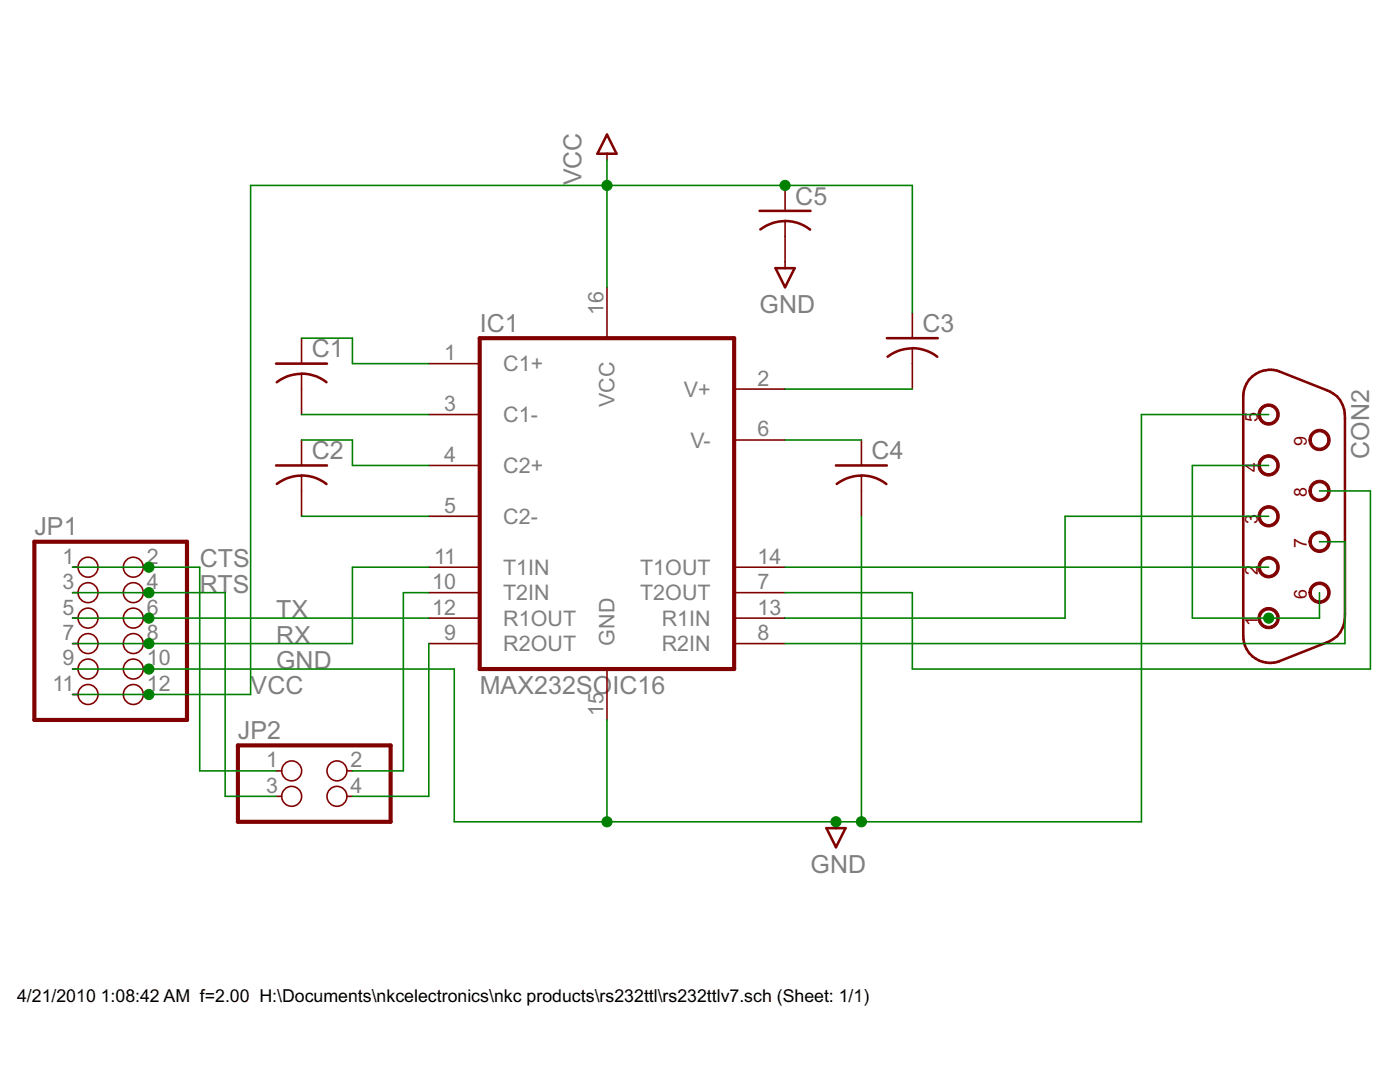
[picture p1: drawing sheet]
<svg xmlns="http://www.w3.org/2000/svg" width="279mm" height="216mm" viewBox="0 0 279 216" stroke-linecap="round" stroke-linejoin="round" font-family="sans-serif">
<g fill="#800000" stroke="#800000" stroke-width=".32">
<path d="M85.6 72.6h10.1z"/>
<path d="M85.6 82.7h10.1z"/>
<path d="M85.6 92.9h10.1z"/>
<path d="M85.6 103h10.1z"/>
<path d="M85.6 113.2h10.1z"/>
<path d="M85.6 118.3h10.1z"/>
<path d="M85.6 123.3h10.1z"/>
<path d="M85.6 128.4h10.1z"/>
<path d="M146.5 77.6h10.2z"/>
<path d="M146.5 87.8h10.2z"/>
<path d="M146.5 113.2h10.2z"/>
<path d="M146.5 118.3h10.2z"/>
<path d="M146.5 123.3h10.2z"/>
<path d="M146.5 128.4h10.2z"/>
<path d="M121.1 133.5v10.2z"/>
<path d="M121.1 57.3v10.2z"/>
<path d="M166.8 164v1.2z"/>
<path d="M121.1 30.7v1.2z"/>
<path d="M156.7 52.2v1.3z"/>
<path d="M55.1 153.8h1.1z"/>
<path d="M69.2 153.8h1.1z"/>
<path d="M55.1 158.9h1.1z"/>
<path d="M69.2 158.9h1.1z"/>
<path d="M14.5 113.2h1.1z"/>
<path d="M28.6 113.2h1.1z"/>
<path d="M14.5 118.3h1.1z"/>
<path d="M28.6 118.3h1.1z"/>
<path d="M14.5 123.3h1.1z"/>
<path d="M28.6 123.3h1.1z"/>
<path d="M14.5 128.4h1.1z"/>
<path d="M28.6 128.4h1.1z"/>
<path d="M14.5 133.5h1.1z"/>
<path d="M28.6 133.5h1.1z"/>
<path d="M14.5 138.6h1.1z"/>
<path d="M28.6 138.6h1.1z"/>
<path d="M182.1 69.5v3.1z"/>
<path d="M182.1 62.4v5.1z"/>
<path d="M182.1 72.6v5z"/>
<path d="M171.9 94.9v3.1z"/>
<path d="M171.9 87.8v5.1z"/>
<path d="M171.9 98v5z"/>
<path d="M156.7 44.1v3.1z"/>
<path d="M156.7 37v5.1z"/>
<path d="M156.7 47.2v5z"/>
<path d="M60.2 74.6v3z"/>
<path d="M60.2 67.5v5.1z"/>
<path d="M60.2 77.6v5.1z"/>
<path d="M60.2 94.9v3.1z"/>
<path d="M60.2 87.8v5.1z"/>
<path d="M60.2 98v5z"/>
</g>
<g fill="#800000" stroke="#800000" stroke-width=".83">
<path d="M95.7 67.5h50.8z"/>
<path d="M146.5 67.5v66z"/>
<path d="M95.7 133.5h50.8z"/>
<path d="M95.7 67.5v66z"/>
<path d="M47.5 164h30.5z"/>
<path d="M78 148.7v15.3z"/>
<path d="M47.5 148.7h30.5z"/>
<path d="M47.5 148.7v15.3z"/>
<path d="M6.9 143.7h30.4z"/>
<path d="M37.3 108.1v35.6z"/>
<path d="M6.9 108.1h30.4z"/>
<path d="M6.9 108.1v35.6z"/>
</g>
<g fill="#800000" stroke="#800000" stroke-width=".51">
<path d="M268.4 83.5v39.1z"/>
<path d="M248.1 78.9v48z"/>
<path d="M255.2 132l9.7-3.8z"/>
<path d="M268.3 124.3l-.3 .9z"/>
<path d="M268 125.2l-.5 1z"/>
<path d="M267.5 126.2l-.7 .8z"/>
<path d="M266.1 127.5l.7-.5z"/>
<path d="M265.4 127.9l.7-.4z"/>
<path d="M264.9 128.2l.5-.3z"/>
<path d="M268.4 122.6v.9z"/>
<path d="M268.4 123.5l-.1 .8z"/>
<path d="M254.8 132.1l.4-.1z"/>
<path d="M254.2 132.2l.6-.1z"/>
<path d="M253.7 132.3l.5-.1z"/>
<path d="M253.2 132.3h.5z"/>
<path d="M252.6 132.2l.6 .1z"/>
<path d="M252.1 132.1l.5 .1z"/>
<path d="M251.3 131.8l.8 .3z"/>
<path d="M250.6 131.4l.7 .4z"/>
<path d="M249.9 131l.7 .4z"/>
<path d="M249.3 130.3l.6 .7z"/>
<path d="M248.8 129.5l.5 .8z"/>
<path d="M248.5 128.8l.3 .7z"/>
<path d="M248.3 128.2l.2 .6z"/>
<path d="M248.2 127.6l.1 .6z"/>
<path d="M248.1 126.9l.1 .7z"/>
<path d="M255.2 74.1l9.7 3.8z"/>
<path d="M268 80.8l.3 .9z"/>
<path d="M267.5 79.9l.5 .9z"/>
<path d="M266.8 79.1l.7 .8z"/>
<path d="M266.1 78.5l.7 .6z"/>
<path d="M265.4 78.1l.7 .4z"/>
<path d="M264.9 77.9l.5 .2z"/>
<path d="M268.3 81.7l.1 .8z"/>
<path d="M254.8 73.9l.4 .2z"/>
<path d="M254.2 73.8l.6 .1z"/>
<path d="M253.7 73.8h.5z"/>
<path d="M253.2 73.8h.5z"/>
<path d="M252.6 73.9l.6-.1z"/>
<path d="M252.1 74l.5-.1z"/>
<path d="M251.3 74.2l.8-.2z"/>
<path d="M250.6 74.6l.7-.4z"/>
<path d="M249.9 75.1l.7-.5z"/>
<path d="M249.9 75.1l-.6 .7z"/>
<path d="M249.3 75.8l-.5 .8z"/>
<path d="M248.8 76.6l-.3 .6z"/>
<path d="M248.5 77.2l-.2 .7z"/>
<path d="M248.3 77.9l-.1 .6z"/>
<path d="M248.2 78.5l-.1 .4z"/>
<path d="M268.4 82.5v1z"/>
<path d="M164.9 165.2l1.9 3.9z"/>
<path d="M168.7 165.2l-1.9 3.9z"/>
<path d="M166.8 165.2h1.9z"/>
<path d="M164.9 165.2h1.9z"/>
<path d="M121.1 26.9l1.9 3.8z"/>
<path d="M121.1 26.9l-1.9 3.8z"/>
<path d="M119.2 30.7h1.9z"/>
<path d="M121.1 30.7h1.9z"/>
<path d="M154.8 53.5l1.9 3.8z"/>
<path d="M158.6 53.5l-1.9 3.8z"/>
<path d="M156.7 53.5h1.9z"/>
<path d="M154.8 53.5h1.9z"/>
<path d="M177 67.5h10.2z"/>
<path d="M166.8 92.9h10.2z"/>
<path d="M151.6 42.1h10.2z"/>
<path d="M55.1 72.6h10.2z"/>
<path d="M55.1 92.9h10.2z"/>
</g>
<g fill="#800000" stroke="#800000" stroke-width=".2">
<path d="M261.9 116.7a2.14 2.14 0 0 1 3.3 .5 2.14 2.14 0 0 1-1.3 3.1 2.14 2.14 0 0 1-2.7-2h.5a1.64 1.64 0 0 1 2.4-1.4 1.64 1.64 0 0 1 .2 2.8 1.64 1.64 0 0 1-2.6-1.1v-.3h-.5a2.03 2.03 0 0 1 .7-1.6z" fill-rule="evenodd"/>
<path d="M261.9 106.5a2.13 2.13 0 0 1 3.3 .6 2.13 2.13 0 0 1-1.3 3.1 2.13 2.13 0 0 1-2.7-2.1h.5a1.64 1.64 0 0 1 2.4-1.4 1.64 1.64 0 0 1 .2 2.8 1.64 1.64 0 0 1-2.6-1.1v-.3h-.5a1.95 1.95 0 0 1 .7-1.6z" fill-rule="evenodd"/>
<path d="M261.9 96.4a2.14 2.14 0 0 1 3.3 .5 2.14 2.14 0 0 1-1.3 3.1 2.14 2.14 0 0 1-2.7-2h.5a1.64 1.64 0 0 1 2.4-1.4 1.64 1.64 0 0 1 .2 2.8 1.64 1.64 0 0 1-2.6-1.1v-.3h-.5a2.03 2.03 0 0 1 .7-1.6z" fill-rule="evenodd"/>
<path d="M261.9 86.2a2.14 2.14 0 0 1 3.3 .6 2.14 2.14 0 0 1-1.3 3.1 2.14 2.14 0 0 1-2.7-2.1h.5a1.64 1.64 0 0 1 2.4-1.4 1.64 1.64 0 0 1 .2 2.8 1.64 1.64 0 0 1-2.6-1.1v-.3h-.5a2.03 2.03 0 0 1 .7-1.6z" fill-rule="evenodd"/>
<path d="M251.8 81.1a2.14 2.14 0 0 1 3.3 .6 2.14 2.14 0 0 1-1.4 3.1 2.14 2.14 0 0 1-2.6-2.1h.5a1.64 1.64 0 0 1 2.4-1.4 1.64 1.64 0 0 1 .2 2.8 1.64 1.64 0 0 1-2.6-1v-.4h-.5a2.03 2.03 0 0 1 .7-1.6z" fill-rule="evenodd"/>
<path d="M251.8 91.3a2.14 2.14 0 0 1 3.3 .6 2.14 2.14 0 0 1-1.4 3 2.14 2.14 0 0 1-2.6-2h.5a1.64 1.64 0 0 1 2.4-1.4 1.64 1.64 0 0 1 .2 2.8 1.64 1.64 0 0 1-2.6-1.1v-.3h-.5a2.03 2.03 0 0 1 .7-1.6z" fill-rule="evenodd"/>
<path d="M251.8 101.5a2.13 2.13 0 0 1 3.3 .5 2.13 2.13 0 0 1-1.4 3.1 2.13 2.13 0 0 1-2.6-2.1h.5a1.63 1.63 0 0 1 2.4-1.3 1.63 1.63 0 0 1 .1 2.7 1.63 1.63 0 0 1-2.5-1v-.4h-.5a2.03 2.03 0 0 1 .7-1.5z" fill-rule="evenodd"/>
<path d="M251.8 111.6a2.14 2.14 0 0 1 3.3 .6 2.14 2.14 0 0 1-1.4 3 2.14 2.14 0 0 1-2.6-2h.5a1.64 1.64 0 0 1 2.4-1.4 1.64 1.64 0 0 1 .2 2.8 1.64 1.64 0 0 1-2.6-1.1v-.3h-.5a2.03 2.03 0 0 1 .7-1.6z" fill-rule="evenodd"/>
<path d="M251.8 121.8a2.14 2.14 0 0 1 3.3 .5 2.14 2.14 0 0 1-1.4 3.1 2.14 2.14 0 0 1-2.6-2.1h.5a1.64 1.64 0 0 1 2.4-1.3 1.64 1.64 0 0 1 .2 2.7 1.64 1.64 0 0 1-2.6-1v-.4h-.5a2.03 2.03 0 0 1 .7-1.5z" fill-rule="evenodd"/>
</g>
<g fill="none" stroke="#800000" stroke-width=".32">
<circle cx="17.6" cy="113.2" r="1.99"/>
<circle cx="17.6" cy="118.3" r="1.99"/>
<circle cx="26.6" cy="113.2" r="1.99"/>
<circle cx="26.6" cy="118.3" r="1.99"/>
<circle cx="17.6" cy="123.3" r="1.99"/>
<circle cx="17.6" cy="128.4" r="1.99"/>
<circle cx="17.6" cy="133.5" r="1.99"/>
<circle cx="17.6" cy="138.6" r="1.99"/>
<circle cx="26.6" cy="138.6" r="1.99"/>
<circle cx="26.6" cy="133.5" r="1.99"/>
<circle cx="26.6" cy="123.3" r="1.99"/>
<circle cx="26.6" cy="128.4" r="1.99"/>
<circle cx="58.2" cy="158.9" r="1.99"/>
<circle cx="58.2" cy="153.8" r="1.99"/>
<circle cx="67.2" cy="153.8" r="1.99"/>
<circle cx="67.2" cy="158.9" r="1.99"/>
</g>
<path d="M151.7 45.8a8.1 8.1 0 0 1 10 0M60.2 74.5l1.5 .2a7.7 7.7 0 0 1 3.5 1.6M60.2 74.6l-1.5 .1a7.6 7.6 0 0 0-3.5 1.6M182.1 69.5l2.2 .3a7.7 7.7 0 0 1 2.7 1.4M182.1 69.5l-1.5 .2a7.6 7.6 0 0 0-3.5 1.5M60.2 94.9h.7a7.8 7.8 0 0 1 4.3 1.7M60.2 94.9l-1.5 .1-1.5 .5-2 1.1M171.9 94.9h.8a7.8 7.8 0 0 1 4.2 1.7M171.9 94.9l-1.5 .1-1.4 .5-2 1.1" fill="none" stroke="#800000" stroke-width=".51"/>
<g fill="#008000" stroke="#008000" stroke-width=".32">
<path d="M227.8 82.7h25.4z"/>
<path d="M227.8 82.7v81.3z"/>
<path d="M171.9 164h55.9z"/>
<path d="M166.8 164h5.1z"/>
<path d="M171.9 103v61z"/>
<path d="M121.1 143.7v20.3z"/>
<path d="M121.1 164h45.7z"/>
<path d="M90.7 133.5v30.5z"/>
<path d="M90.7 164h30.4z"/>
<path d="M29.7 133.5h61z"/>
<path d="M14.5 133.5h15.2z"/>
<path d="M70.3 72.6h15.3z"/>
<path d="M70.3 67.5v5.1z"/>
<path d="M60.2 67.5h10.1z"/>
<path d="M60.2 82.7h25.4z"/>
<path d="M70.3 92.9h15.3z"/>
<path d="M70.3 87.8v5.1z"/>
<path d="M60.2 87.8h10.1z"/>
<path d="M60.2 103h25.4z"/>
<path d="M121.1 37v20.3z"/>
<path d="M121.1 31.9v5.1z"/>
<path d="M182.1 37v25.4z"/>
<path d="M156.7 37h25.4z"/>
<path d="M121.1 37h35.6z"/>
<path d="M50 37v101.6z"/>
<path d="M50 37h71.1z"/>
<path d="M29.7 138.6h20.3z"/>
<path d="M14.5 138.6h15.2z"/>
<path d="M156.7 77.6h25.4z"/>
<path d="M156.7 87.8h15.2z"/>
<path d="M212.6 103h40.6z"/>
<path d="M212.6 103v20.3z"/>
<path d="M156.7 123.3h55.9z"/>
<path d="M156.7 113.2h96.5z"/>
<path d="M238 123.3h15.2z"/>
<path d="M238 92.9v30.4z"/>
<path d="M238 92.9h15.2z"/>
<path d="M253.2 123.3h10.1z"/>
<path d="M263.3 118.3v5z"/>
<path d="M263.3 108.1h5.1z"/>
<path d="M268.4 108.1v20.3z"/>
<path d="M156.7 128.4h111.7z"/>
<path d="M263.3 98h10.2z"/>
<path d="M273.5 98v35.5z"/>
<path d="M182.1 133.5h91.4z"/>
<path d="M182.1 118.3v15.2z"/>
<path d="M156.7 118.3h25.4z"/>
<path d="M85.6 128.4v30.5z"/>
<path d="M70.3 158.9h15.3z"/>
<path d="M80.5 118.3h5.1z"/>
<path d="M80.5 118.3v35.5z"/>
<path d="M70.3 153.8h10.2z"/>
<path d="M70.3 113.2h15.3z"/>
<path d="M70.3 113.2v15.2z"/>
<path d="M29.7 128.4h40.6z"/>
<path d="M14.5 128.4h15.2z"/>
<path d="M29.7 123.3h55.9z"/>
<path d="M14.5 123.3h15.2z"/>
<path d="M44.9 158.9h10.2z"/>
<path d="M44.9 118.3v40.6z"/>
<path d="M29.7 118.3h15.2z"/>
<path d="M14.5 118.3h15.2z"/>
<path d="M39.9 153.8h15.2z"/>
<path d="M39.9 113.2v40.6z"/>
<path d="M29.7 113.2h10.2z"/>
<path d="M14.5 113.2h15.2z"/>
</g>
<g fill="#008000" stroke="#008000" stroke-width=".2">
<circle cx="171.9" cy="164" r="1.02"/>
<circle cx="166.8" cy="164" r="1.02"/>
<circle cx="121.1" cy="164" r="1.02"/>
<circle cx="29.7" cy="133.5" r="1.02"/>
<circle cx="121.1" cy="37" r="1.02"/>
<circle cx="29.7" cy="138.6" r="1.02"/>
<circle cx="156.7" cy="37" r="1.02"/>
<circle cx="253.2" cy="123.3" r="1.02"/>
<circle cx="29.7" cy="128.4" r="1.02"/>
<circle cx="29.7" cy="123.3" r="1.02"/>
<circle cx="29.7" cy="118.3" r="1.02"/>
<circle cx="29.7" cy="113.2" r="1.02"/>
</g>
<g font-size="5.6" fill="#808080">
<text x="116.1" y="37" transform="rotate(-90 116.1 37)">VCC</text>
<text x="158.7" y="40.8">C5</text>
<text x="151.6" y="62.4">GND</text>
<text x="62.2" y="71.3">C1</text>
<text x="95.7" y="66.2">IC1</text>
<text x="184.1" y="66.2">C3</text>
<text x="62.2" y="91.6">C2</text>
<text x="174" y="91.6">C4</text>
<text x="273.2" y="91.6" transform="rotate(-90 273.2 91.6)">CON2</text>
<text x="6.9" y="106.8">JP1</text>
<text x="39.9" y="113.2">CTS</text>
<text x="39.9" y="118.3">RT</text>
<text x="46.4" y="118.3">S</text>
<text x="55.1" y="123.3">TX</text>
<text x="55.1" y="128.4">RX</text>
<text x="55.1" y="133.5">GND</text>
<text x="50" y="138.6">VCC</text>
<text x="95.7" y="138.6">MAX232SO</text>
<text x="122.2" y="138.6">IC16</text>
<text x="47.5" y="147.5">JP2</text>
<text x="161.8" y="174.1">GND</text>
</g>
<g font-size="4.8" fill="#808080">
<text x="120.4" y="62.8" transform="rotate(-90 120.4 62.8)">16</text>
<text x="88.7" y="71.8">1</text>
<text x="100.4" y="74.1">C1+</text>
<text x="151.2" y="76.9">2</text>
<text x="88.7" y="82">3</text>
<text x="122.7" y="81.2" transform="rotate(-90 122.7 81.2)">VCC</text>
<text x="136.5" y="79.2">V+</text>
<text x="100.4" y="84.2">C1-</text>
<text x="137.8" y="89.3">V-</text>
<text x="151.2" y="87.1">6</text>
<text x="88.7" y="92.2">4</text>
<text x="100.4" y="94.4">C2+</text>
<text x="88.7" y="102.3">5</text>
<text x="100.4" y="104.6">C2-</text>
<text x="12.5" y="112.5">1</text>
<text x="29.3" y="112.5">2</text>
<text x="86.6" y="112.5">11</text>
<text x="151.2" y="112.5">14</text>
<text x="12.5" y="117.6">3</text>
<text x="29.3" y="117.6">4</text>
<text x="86.3" y="117.6">10</text>
<text x="100.4" y="114.7">T1IN</text>
<text x="100.4" y="119.8">T2IN</text>
<text x="127.8" y="114.7">T1OUT</text>
<text x="127.8" y="119.8">T2OUT</text>
<text x="151.2" y="117.6">7</text>
<text x="12.5" y="122.6">5</text>
<text x="29.3" y="122.6">6</text>
<text x="86.3" y="122.6">12</text>
<text x="100.4" y="124.9">R1OUT</text>
<text x="132.1" y="124.9">R1IN</text>
<text x="151.2" y="122.6">13</text>
<text x="12.5" y="127.7">7</text>
<text x="29.3" y="127.7">8</text>
<text x="88.7" y="127.7">9</text>
<text x="100.4" y="129.9">R2OUT</text>
<text x="122.7" y="128.8" transform="rotate(-90 122.7 128.8)">GND</text>
<text x="132.1" y="129.9">R2IN</text>
<text x="151.2" y="127.7">8</text>
<text x="10.5" y="137.9">11</text>
<text x="12.5" y="132.8">9</text>
<text x="29.3" y="132.8">10</text>
<text x="29.3" y="137.9">12</text>
<text x="120.4" y="143" transform="rotate(-90 120.4 143)">15</text>
<text x="53.1" y="153.1">1</text>
<text x="69.9" y="153.1">2</text>
<text x="53.1" y="158.2">3</text>
<text x="69.9" y="158.2">4</text>
</g>
<g font-size="4" fill="#800000">
<text x="251.1" y="84.3" transform="rotate(-90 251.1 84.3)">5</text>
<text x="260.8" y="89.1" transform="rotate(-90 260.8 89.1)">9</text>
<text x="251" y="94.2" transform="rotate(-90 251 94.2)">4</text>
<text x="260.8" y="99.2" transform="rotate(-90 260.8 99.2)">8</text>
<text x="251" y="104.6" transform="rotate(-90 251 104.6)">3</text>
<text x="260.8" y="109.4" transform="rotate(-90 260.8 109.4)">7</text>
<text x="251.1" y="114.7" transform="rotate(-90 251.1 114.7)">2</text>
<text x="260.8" y="119.5" transform="rotate(-90 260.8 119.5)">6</text>
<text x="251" y="125" transform="rotate(-90 251 125)">1</text>
</g>
<g font-size="4">
<text x="3.4" y="199.9">4/21/2010</text>
<text x="20.1" y="199.9">1:08:42 AM f=2.00 H:\Documents\nkcelectronics\nkc products\rs232ttl\rs232ttlv7.sch (Sheet: 1/1)</text>
</g>
</svg>
